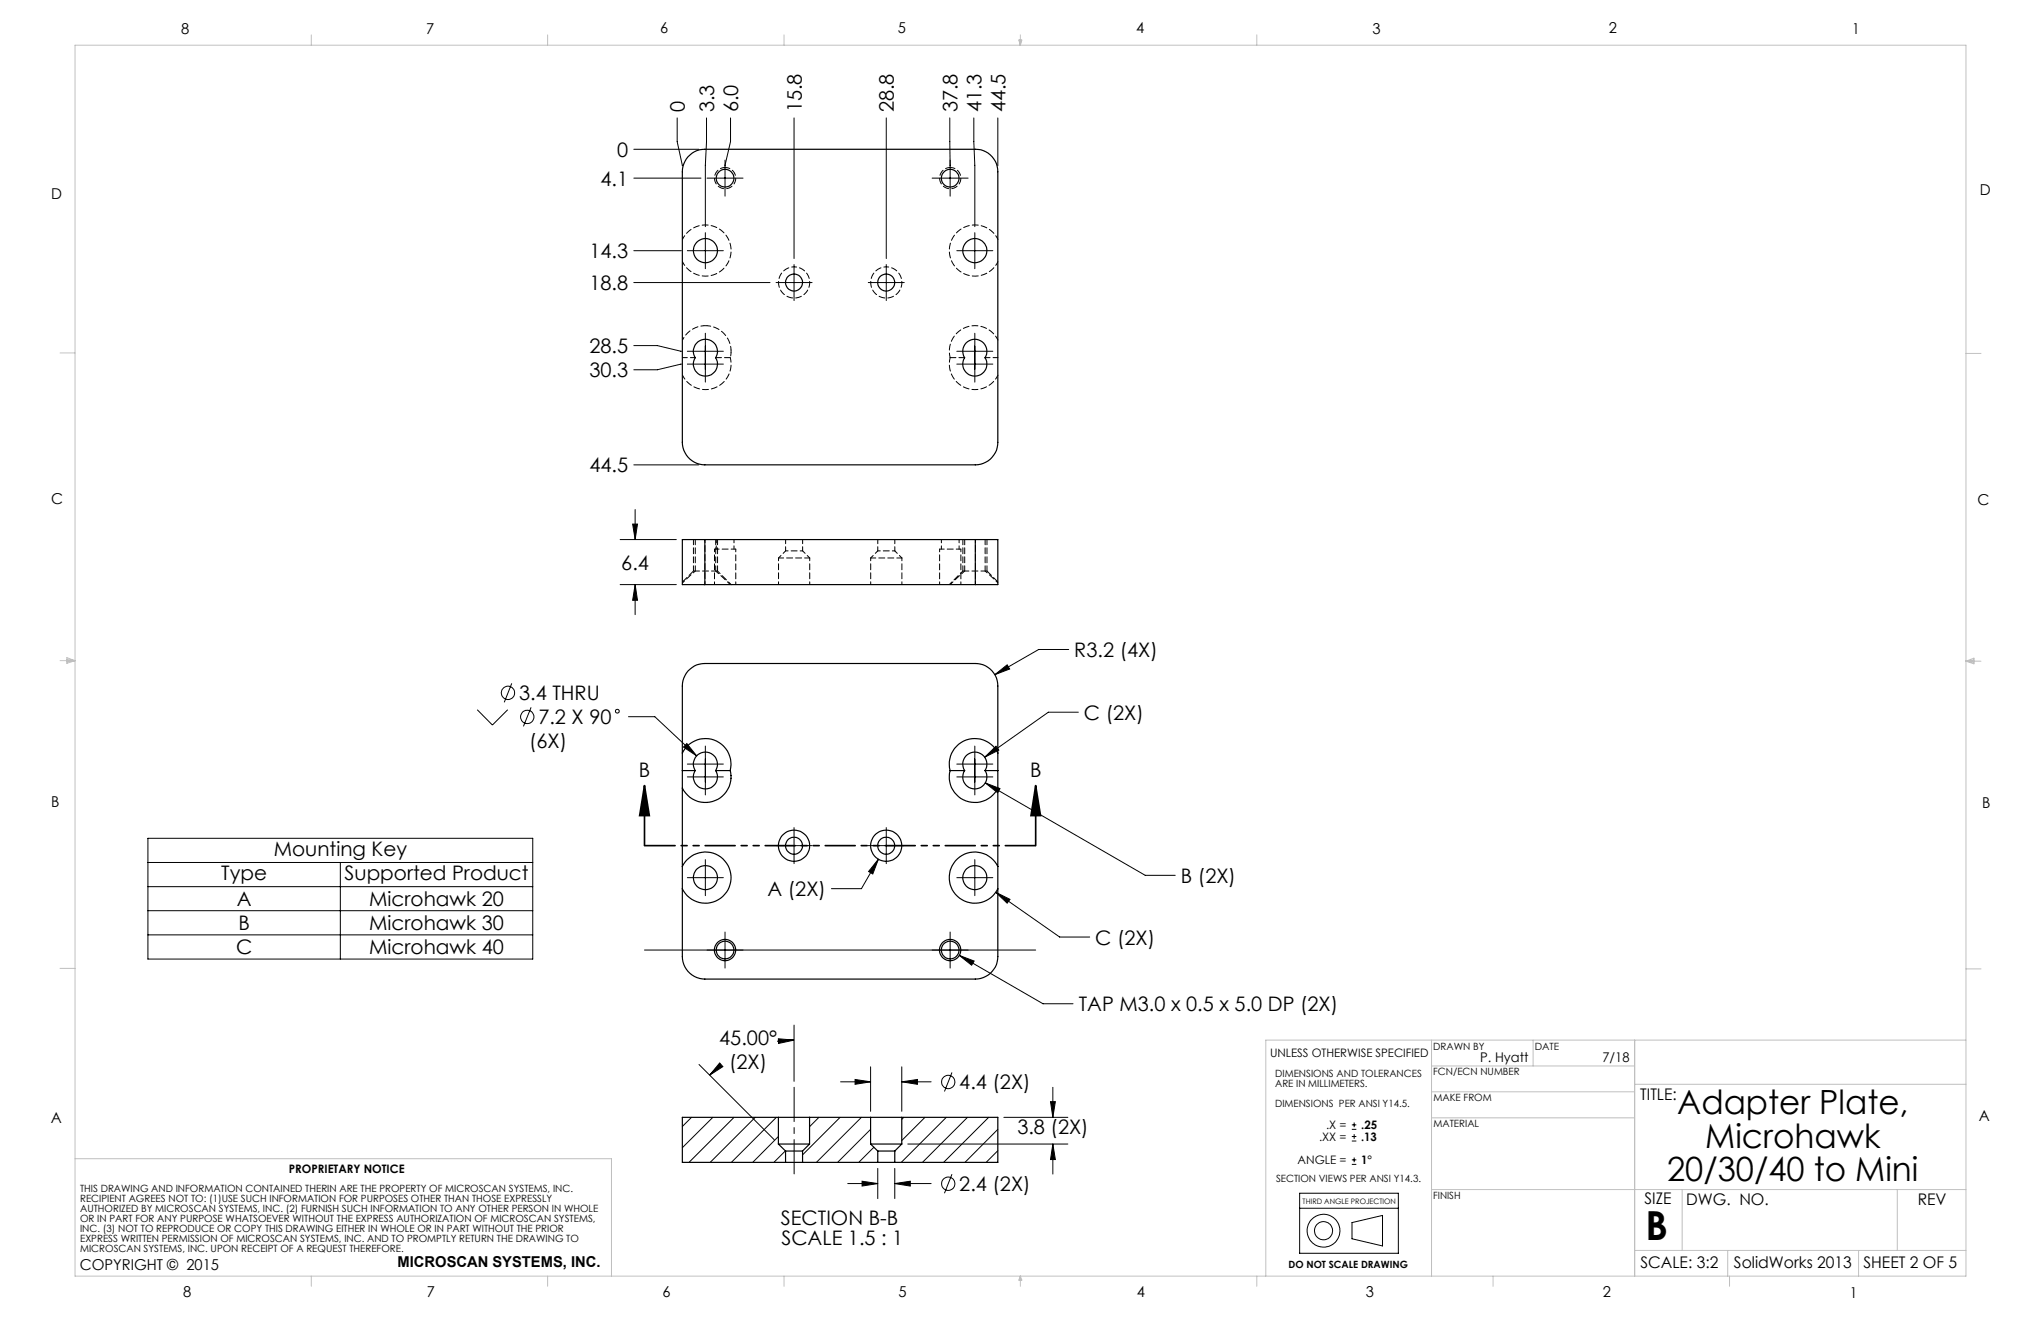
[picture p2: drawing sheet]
<svg xmlns="http://www.w3.org/2000/svg" width="432mm" height="279mm" viewBox="0 0 432 279" stroke-linecap="round" stroke-linejoin="round" font-family="sans-serif">
<g fill="none" stroke="#000" stroke-width=".21">
<path d="M134.1 37.7h14.2M134.1 31.6h13.7M143.3 24.9v5.1l1.1 5.1M149.5 24.9v5.1l-.3 5v12.9M149.6 37.7h7.6M153.4 33.9v7.6M154.6 24.9v5.1l-1.2 5M168 24.9v29.8M187.5 24.9v29.8M197.2 37.7h7.6M200.9 24.9l.1 10.1M201 33.9v7.6"/>
<path d="M206 24.9v5.1l.2 5v12.9M211.1 24.9v10.2M134.1 53h10M134.1 59.8h28.8M145.4 53h7.6M149.2 49.2v7.6M164.2 59.8h7.6M168 56v7.6M183.7 59.8h7.6M187.5 56v7.6M202.4 53h7.6M206.2 49.2v7.6"/>
<path d="M134.1 73.1h5l5 1.2M144.1 77l-5 1.2h-5M145.4 74.3h7.6M145.4 77h7.6M149.2 70.5v10.3M202.4 74.3h7.6M202.4 77h7.6M206.2 70.5v10.3M134.1 98.3h13.7M131.2 114.1h11.9M133.8 110.8h1.1l-.5 3.3zM134.4 107.8v6.3"/>
<path d="M131.2 123.6h11.9M134.4 123.6l.5 3.4h-1.1zM134.4 123.6v6.4M226.1 137.4h-6.4l-9.2 5.3M101 150.1l3.2 3.3 3.2-3.3M108.3 144.5l-1.6 4.1M112.4 149.6l-1.7 4M133 151.6h5.5l8.9 8.3M145.3 157.3l2.1 2.6-2.8-1.9zM149.2 157.8v10.3M206.2 157.8v10.3M210.5 142.7l2.6-2.1 .5 .9z"/>
<path d="M228.1 150.6h-6.3l-13.5 9.6M31.3 177.3h81.4v25.5h-81.4zM145.4 164.3h7.6M145.4 161.6h7.6M164.2 178.9h7.6M168 175v7.7M183.7 178.9h7.6M187.5 175v7.7M202.4 164.3h7.6M202.4 161.6h7.6M208.3 160.2l2.4-2.4 .6 .8zM208.5 165.6l3.1 1.2-.5 .9z"/>
<path d="M208.5 165.6l33.8 19.5h6.3M31.3 182.4h81.4M31.3 187.5h81.4M31.3 192.6h81.4M31.3 197.7h81.4M72 182.4v20.4M145.4 185.6h7.6M149.2 181.8v7.6M153.4 197.1v7.7M185.8 181.7l-1.2 3.2-.8-.6zM185.8 181.7l-3.6 6.3h-6.3M201 197.1v7.7"/>
<path d="M202.4 185.6h7.6M206.2 181.8v7.6M210.7 188.7l3 1.5-.6 .8zM210.7 188.7l13.5 9.5h6.3M136.3 200.9h82.8M164.7 219.7l3.3 .3-3.3 .7zM168 220l-3.6 .2M168 216.8v11.9M203 202.1l3.1 1.2-.5 .9zM203 202.1l17.7 10.2h6.3M146.3 236.3l-1.9 2M147.9 225.1l15.9 16"/>
<path d="M150.8 236.3l-6.4 6.4M152.2 225.6l-2.1 1.8M152.3 224.8l.6 .8-2.8 1.8zM155.3 236.3l-9.5 9.6M159.8 236.3l-9.6 9.6M164.3 236.3l-9.6 9.6M173.2 236.3l-1.9 2M177.7 236.3l-7.9 8M177.8 228.8h6.4M180.9 228.3l3.3 .5-3.3 .5zM182.2 236.3l-9.5 9.6M184.2 225.6v9.5"/>
<path d="M184.2 238.9l-7 7M190.8 228.8l3.3-.5v1zM190.8 225.6v9.5M190.8 228.8h6.2M191.2 236.3l-.4 .4M195.7 236.3l-4.9 4.9M200.2 236.3l-9.5 9.6M201.4 226.8l-1.6 4.1M204.7 236.3l-9.5 9.6M209.2 236.3l-9.6 9.6M211.1 238.9l-6.9 7M212.4 236.3h13.5"/>
<path d="M222.2 233h1.1l-.6 3.3zM222.7 230v6.3M286 238.9h.9M286 237.9h.9M286.5 237.4v1M286.5 239.9v1M164.7 240.4l-5.5 5.5M166.2 243.4l-2.5 2.5M179.4 250.3h6.3M182.4 249.8l3.3 .5-3.3 .6zM184.9 242.6l-3.2 3.3M185.7 247.1v6.4"/>
<path d="M189.3 250.3l3.3-.5v1.1zM189.3 247.1v6.4M189.3 250.3h7.7M192.1 242h33.8M201.4 248.4l-1.6 4M211.1 243.4l-2.5 2.5M222.7 242l.6 3.3h-1.1zM222.7 242v6.3M275 255.6h20.8M275 252.4h20.8v12.7h-20.8zM286 241.3h.9M286 240.4h.9"/>
<path d="M286 246.3h.9M286 245.3h.9M286 258.6l6.5-1.5v6.4l-6.5-1.5zM286.5 244.8v1"/>
<circle cx="107.5" cy="146.6" r="1.4"/>
<circle cx="111.5" cy="151.6" r="1.41"/>
<circle cx="130.6" cy="150.4" r=".41"/>
<circle cx="200.6" cy="228.9" r="1.41"/>
<circle cx="200.6" cy="250.4" r="1.41"/>
<circle cx="280" cy="260.3" r="1.92"/>
<circle cx="280" cy="260.3" r="3.5"/>
</g>
<g fill="none" stroke="#c0c0c0" stroke-width=".21">
<path d="M15.9 9.6h400v260.3h-400zM65.9 7.4v2.2M115.9 7.4v2.2M165.9 7.4v2.2M215.5 8.5h.7l-.3 1.1zM215.7 8.5l.2 1.1M215.9 7.4v2.2M216 8.5l-.1 1.1M265.9 7.4v2.2M12.7 74.6h3.2M415.9 74.8h3.2M12.7 139.7h3.2"/>
<path d="M14.1 139.5l1.8 .2M14.1 139.1l1.8 .6-1.8 .6zM15.9 139.7l-1.8 .3M415.9 139.8h3.2M415.9 139.8l1.7-.6v1.2zM415.9 139.8l1.7 .3M417.6 139.6l-1.7 .2M12.7 204.8h3.2M302.9 220v49.9M324.3 220v5.5M345.8 220v49.9M415.9 204.9h3.2"/>
<path d="M415.9 220h-148.1v49.9M302.9 236.4h42.9M302.9 230.9h42.9M302.9 225.5h42.9M345.8 229.3h70.1M15.9 245.1h113.5v24.8M355.9 251.6v12.9M401.4 251.6v12.9M415.9 251.6h-113M65.9 269.9v2.2M115.9 269.9v2.2M165.9 269.9v2.2"/>
<path d="M215.9 269.9v2.2M215.9 269.9l.3 .9h-.7zM265.9 269.9v2.2M315.9 269.9v2.2M345.8 264.5h70.1M365.5 264.5v5.4M365.9 269.9v2.2M393.2 264.5v5.4"/>
</g>
<path d="M136.3 166.2l1.1 6.3h-2.1zM136.3 166.2v12.7M219.1 166.2l1 6.3h-2zM219.1 166.2v12.7" fill="none" stroke="#000" stroke-width=".35"/>
<path d="M168 230v18.3" fill="none" stroke="#000" stroke-width=".21" stroke-dasharray="15.2 1.3 1.3 1.3" stroke-dashoffset="8"/>
<path d="M219.1 178.9h-82.7" fill="none" stroke="#000" stroke-width=".35" stroke-dasharray="6.3 1.3 1.3 1.3 1.3 1.3" stroke-dashoffset="-.1"/>
<g fill="#000">
<path d="M134.4 123.6l.5 3.4h-1.1zM133.8 110.8h1.1l-.5 3.3zM145.3 157.3l-.7 .7 2.8 1.9zM203 202.1l2.6 2.1 .5-.9zM210.5 142.7l3.1-1.2-.5-.9zM185.8 181.7l-2 2.6 .8 .6zM208.5 165.6l2.6 2.1 .5-.9zM208.3 160.2l3-1.6-.6-.8zM210.7 188.7l2.4 2.3 .6-.8z"/>
<path d="M219.1 166.2l1 6.3h-2zM136.3 166.2l1.1 6.3h-2.1z"/>
<path d="M180.9 228.3l3.3 .5-3.3 .5zM190.8 228.8l3.3-.5v1zM182.4 249.8l3.3 .5-3.3 .6zM189.3 250.3l3.3-.5v1.1zM222.7 242l.6 3.3h-1.1zM222.2 233h1.1l-.6 3.3zM164.7 219.7l3.3 .3-3.3 .7zM152.3 224.8l.6 .8-2.8 1.8z"/>
</g>
<g fill="none" stroke="#000" stroke-width=".25">
<path d="M145.6 33.2l.8-.8 1-.5 1.7-.3h57.2a4.7 4.7 0 0 1 4.8 4.7v57.3a4.8 4.8 0 0 1-4.8 4.7h-57.2a4.8 4.8 0 0 1-4.7-4.7v-57.3l.3-1.7zM147.4 72.6a2.55 2.55 0 0 1 3.4-.3 2.55 2.55 0 0 1 .6 3.4 2.55 2.55 0 0 1-2.2 3.9 2.55 2.55 0 0 1-2.1-3.9 2.48 2.48 0 0 1 .3-3.1zM204.4 72.6a2.55 2.55 0 0 1 3.4-.3 2.55 2.55 0 0 1 .6 3.4 2.54 2.54 0 0 1-2.2 3.9 2.54 2.54 0 0 1-2.1-3.9 2.54 2.54 0 0 1 .3-3.1zM149.1 114.1h-4.7v9.5h4.7M149.1 114.1v9.5M149.1 114.1h57.2M206.3 114.1h4.8v9.5h-4.8M206.3 114.1v9.5M149.1 123.6h57.2M144.4 159.3a5.4 5.4 0 0 1 6.7-2.8 5.4 5.4 0 0 1 3.4 6.5M144.4 159.3v3.7M144.4 159.3v-14.2a4.7 4.7 0 0 1 4.7-4.8h57.2a4.7 4.7 0 0 1 4.8 4.8v14.2"/>
<path d="M211.1 159.3a5.4 5.4 0 0 0-6.7-2.8 5.4 5.4 0 0 0-3.4 6.5M211.1 159.3v3.7M144.4 163h2.7M144.4 163v3.7M144.4 166.7v16.6M147.1 163a2.55 2.55 0 0 0 2.1 3.9 2.55 2.55 0 0 0 2.2-3.9M147.1 163a2.56 2.56 0 0 1 2.1-3.9 2.56 2.56 0 0 1 2.2 3.9M151.4 163h3.1M154.5 163a5.4 5.4 0 0 1-3.4 6.4 5.4 5.4 0 0 1-6.7-2.7M201 163a5.4 5.4 0 0 0 3.4 6.4 5.4 5.4 0 0 0 6.7-2.7M201 163h3.1M204.1 163a2.54 2.54 0 0 0 2.1 3.9 2.54 2.54 0 0 0 2.2-3.9"/>
<path d="M204.1 163a2.55 2.55 0 0 1 2.1-3.9 2.55 2.55 0 0 1 2.2 3.9M208.4 163h2.7M211.1 163v3.7M211.1 166.7v16.6M144.4 183.3a5.4 5.4 0 0 1 8.2-1.9 5.4 5.4 0 0 1 0 8.5 5.4 5.4 0 0 1-8.2-1.9M144.4 183.3v4.7M144.4 188v14.3a4.8 4.8 0 0 0 4.7 4.8h57.2a4.7 4.7 0 0 0 4.8-4.8v-14.3M211.1 183.3a5.4 5.4 0 0 0-8.2-1.9 5.4 5.4 0 0 0 0 8.5 5.4 5.4 0 0 0 8.2-1.9M211.1 183.3v4.7M164.7 236.3h6.6M164.7 236.3h-20.3v9.6h21.8M164.7 236.3v5.7"/>
<path d="M171.3 236.3h12.9M171.3 236.3v5.7M184.2 236.3h6.6M184.2 236.3v5.7M190.8 236.3h20.3v9.6h-21.8M190.8 236.3v5.7M164.7 242h6.6M164.7 242l1.5 1.5M166.2 243.5h3.6M166.2 245.9h3.6M166.2 243.5v2.4M169.8 245.9h15.9"/>
<path d="M169.8 243.5v2.4M171.3 242l-1.5 1.5M184.2 242h6.6M184.2 242l1.5 1.5M185.7 243.5h3.6M185.7 245.9h3.6M185.7 243.5v2.4M189.3 243.5v2.4M190.8 242l-1.5 1.5"/>
<circle cx="153.4" cy="37.7" r="1.88"/>
<circle cx="201" cy="37.7" r="1.88"/>
<circle cx="149.2" cy="53" r="2.55"/>
<circle cx="168" cy="59.8" r="1.79"/>
<circle cx="187.5" cy="59.8" r="1.8"/>
<circle cx="206.3" cy="53" r="2.55"/>
<circle cx="168" cy="178.9" r="3.3"/>
<circle cx="168" cy="178.9" r="1.79"/>
<circle cx="187.5" cy="178.9" r="1.8"/>
<circle cx="187.5" cy="178.9" r="3.3"/>
<circle cx="149.2" cy="185.6" r="2.54"/>
<circle cx="206.3" cy="185.6" r="2.54"/>
<circle cx="153.4" cy="201" r="2.25"/>
<circle cx="153.4" cy="200.9" r="1.88"/>
<circle cx="201" cy="200.9" r="1.88"/>
<circle cx="201" cy="201" r="2.25"/>
</g>
<path d="M144.4 50.6a5.4 5.4 0 0 1 8.2-1.8 5.4 5.4 0 0 1 0 8.4 5.4 5.4 0 0 1-8.2-1.9M211.1 55.3a5.4 5.4 0 0 1-8.2 1.9 5.4 5.4 0 0 1 0-8.4 5.4 5.4 0 0 1 8.2 1.8M166.2 114.1v2.4M169.8 116.5v-2.4M185.7 114.1v2.4M189.3 116.5v-2.4M154.5 123.6l-3.1-2.8M201 123.6l3.1-2.8" fill="none" stroke="#000" stroke-width=".21" stroke-dasharray="1.3 .6" stroke-dashoffset=".4"/>
<path d="M154.5 75.6h-3.1M154.7 74.6v-.6M201 75.6h3.1M146.7 120.8h5.1M148.9 123.6h.2M154.7 123.6h.1M203.7 120.8h5.1" fill="none" stroke="#000" stroke-width=".21" stroke-dasharray="1.3 .6"/>
<path d="M151.2 116.1v7.5M164.7 118v5.6M169.8 116.5h-3.6M184.2 118v5.6M189.3 116.5h-3.6M198.8 116.1v7.5M147.1 120.8l-2.7 2.5M155.7 123.6v-7.5M171.3 123.6v-5.6M190.8 123.6v-5.6M203.3 123.6v-7.5M208.4 120.8l2.7 2.5" fill="none" stroke="#000" stroke-width=".21" stroke-dasharray="1.3 .6" stroke-dashoffset=".7"/>
<g fill="none" stroke="#000" stroke-width=".21" stroke-dasharray="1.3 .6" stroke-dashoffset=".2">
<path d="M153.4 35.4a2.25 2.25 0 0 1 2 3.3 2.25 2.25 0 0 1-3.8 .3 2.25 2.25 0 0 1 1.4-3.5l.4-.1M201 35.4a2.25 2.25 0 0 1 2 3.3 2.25 2.25 0 0 1-3.8 .3 2.25 2.25 0 0 1 1.4-3.5l.4-.1M147.1 75.6h-2.7M208.4 75.6h2.7M146.7 114.1v6.7M147.1 114.1v6.7M171.3 118h-6.6M190.8 118h-6.6M203.7 114.1v6.7M208.4 114.1v6.7M151.4 120.8v-6.7M151.8 120.8v-6.7"/>
<path d="M204.1 120.8v-6.7M208.8 120.8v-6.7"/>
</g>
<path d="M144.4 79.3a5.4 5.4 0 0 0 6.7 2.8 5.4 5.4 0 0 0 3.4-6.5M148.9 68.9h.7M201 75.6a5.4 5.4 0 0 0 3.4 6.5 5.4 5.4 0 0 0 6.7-2.8M211.1 71.9a5.4 5.4 0 0 0-6.7-2.7 5.4 5.4 0 0 0-3.4 6.4M155.7 116.1h-4.5M203.3 116.1h-4.5" fill="none" stroke="#000" stroke-width=".21" stroke-dasharray="1.3 .6" stroke-dashoffset=".3"/>
<path d="M144.4 71.9a5.4 5.4 0 0 1 4.5-3M151.5 114.1v2M155.3 116.1v-2M199.2 114.1v2M202.9 116.1v-2M206.4 114.1v9.5M149.1 123.6v-9.5" fill="none" stroke="#000" stroke-width=".21" stroke-dasharray="1.3 .6" stroke-dashoffset=".6"/>
<path d="M149.6 68.9a5.4 5.4 0 0 1 5.1 5.1M154.7 74.6l-.2 1M166.2 116.5l-1.5 1.5M171.3 118l-1.5-1.5M185.7 116.5l-1.5 1.5M190.8 118l-1.5-1.5M154.7 123.6l-2.9-2.8M203.7 120.8l-2.9 2.8" fill="none" stroke="#000" stroke-width=".21" stroke-dasharray="1.3 .6" stroke-dashoffset=".5"/>
<path d="M146.7 120.8l-2.3 2.3M211.1 123.1l-2.3-2.3" fill="none" stroke="#000" stroke-width=".21" stroke-dasharray="1.3 .6" stroke-dashoffset="-.1"/>
<path d="M168 56.4a3.3 3.3 0 0 1 2.9 4.9 3.3 3.3 0 0 1-5.6 .4 3.3 3.3 0 0 1 2.2-5.2l.5-.1M187.5 56.4a3.3 3.3 0 0 1 2.9 4.9 3.3 3.3 0 0 1-5.6 .4 3.3 3.3 0 0 1 2.2-5.2l.5-.1" fill="none" stroke="#000" stroke-width=".21" stroke-dasharray="1.3 .6" stroke-dashoffset=".8"/>
<text font-size="8.5" x="348.1" y="262.2">B</text>
<g font-size="7.1">
<text x="354.9" y="235.7">Adapter Plate,</text>
<text x="360.8" y="242.7">Microhawk</text>
<text x="352.7" y="249.8">20/30/40 to Mini</text>
</g>
<g font-size="4.2">
<text x="144.9" y="23.8" transform="rotate(-90 144.9 23.8)">0</text>
<text x="151.1" y="23.8" transform="rotate(-90 151.1 23.8)">3.3</text>
<text x="156.2" y="23.8" transform="rotate(-90 156.2 23.8)">6.0</text>
<text x="169.6" y="23.8" transform="rotate(-90 169.6 23.8)">15.8</text>
<text x="189.1" y="23.8" transform="rotate(-90 189.1 23.8)">28.8</text>
<text x="202.6" y="23.8" transform="rotate(-90 202.6 23.8)">37.8</text>
<text x="207.6" y="23.8" transform="rotate(-90 207.6 23.8)">41.3</text>
<text x="212.7" y="23.8" transform="rotate(-90 212.7 23.8)">44.5</text>
<text x="130.6" y="33.1">0</text>
<text x="127.1" y="39.3">4.1</text>
<text x="124.7" y="54.6">14.3</text>
<text x="124.7" y="61.3">18.8</text>
<text x="124.7" y="74.7">28.5</text>
<text x="124.7" y="79.8">30.3</text>
<text x="124.7" y="99.9">44.5</text>
<text x="131.5" y="120.7">6.4</text>
<text x="227.3" y="138.9">R3.2 (4X)</text>
<text x="109.8" y="148.1">3.4 THRU</text>
<text x="113.9" y="153.2">7.2 X 90</text>
<text x="229.3" y="152.2">C (2X)</text>
<text x="111.9" y="158.3">(6X)</text>
<text x="135.2" y="164.3">B</text>
<text x="217.9" y="164.3">B</text>
<text x="57.9" y="181">Mounting Key</text>
<text x="46.8" y="186.1">Type</text>
<text x="50.1" y="191.6">A</text>
<text x="72.9" y="186.1">Supported Product</text>
<text x="78.1" y="191.6">Microhawk 20</text>
<text x="162.4" y="189.5">A (2X)</text>
<text x="249.8" y="186.7">B (2X)</text>
<text x="50.4" y="196.7">B</text>
<text x="78.1" y="196.7">Microhawk 30</text>
<text x="49.9" y="201.8">C</text>
<text x="78.1" y="201.8">Microhawk 40</text>
<text x="231.7" y="199.8">C (2X)</text>
<text x="228.2" y="213.9">TAP M3.0 x 0.5 x 5.0 DP (2X)</text>
<text x="152.2" y="221">45.00°</text>
<text x="154.3" y="226">(2X)</text>
<text x="203" y="230.4">4.4 (2X)</text>
<text x="215.2" y="239.9">3.8 (2X)</text>
<text x="203" y="251.9">2.4 (2X)</text>
<text x="165.2" y="259.1">SECTION B-B</text>
<text x="165.3" y="263.2">SCALE 1.5 : 1</text>
</g>
<g font-size="3.4">
<text x="347" y="232.7">TITLE:</text>
<text x="347.9" y="254.8">SIZE</text>
<text x="356.7" y="254.8">DWG. NO.</text>
<text x="405.7" y="254.9">REV</text>
<text x="347" y="268.3">SCALE: 3:2</text>
<text x="366.8" y="268.3">SolidWorks 2013</text>
<text x="394.2" y="268.2">SHEET 2 OF 5</text>
</g>
<g font-size="3.2">
<text x="38.3" y="7.1">8</text>
<text x="90.2" y="7.2">7</text>
<text x="139.6" y="7">6</text>
<text x="189.9" y="6.9">5</text>
<text x="240.4" y="7">4</text>
<text x="290.4" y="7.1">3</text>
<text x="340.4" y="7">2</text>
<text x="391.8" y="7.1">1</text>
<text x="10.9" y="42">D</text>
<text x="418.8" y="41.1">D</text>
<text x="10.8" y="106.7">C</text>
<text x="418.3" y="106.8">C</text>
<text x="10.8" y="170.6">B</text>
<text x="419.4" y="171">B</text>
<text x="10.8" y="237.6">A</text>
<text x="418.6" y="237.2">A</text>
<text x="16.9" y="268.6">COPYRIGHT © 2015</text>
<text x="84.1" y="267.9">MICROSCAN SYSTEMS, INC.</text>
<text x="38.7" y="274.3">8</text>
<text x="90.3" y="274.3">7</text>
<text x="140.1" y="274.2">6</text>
<text x="190.1" y="274.3">5</text>
<text x="240.5" y="274.2">4</text>
<text x="289" y="274.3">3</text>
<text x="339.1" y="274.3">2</text>
<text x="391.3" y="274.6">1</text>
</g>
<g font-size="2.8">
<text x="313.1" y="224.7">P. Hyatt</text>
<text x="339" y="224.7">7/18</text>
</g>
<g font-size="2.5">
<text x="268.7" y="223.6">UNLESS OTHERWISE SPECIFIED</text>
<text x="280.6" y="238.9">.X =</text>
<text x="288" y="238.9">.25</text>
<text x="279.1" y="241.3">.XX =</text>
<text x="288" y="241.3">.13</text>
<text x="61.1" y="248.1">PROPRIETARY NOTICE</text>
<text x="274.5" y="246.3">ANGLE =</text>
<text x="288" y="246.3">1°</text>
</g>
<g font-size="2.1">
<text x="324.7" y="222">DATE</text>
<text x="269.8" y="227.8">DIMENSIONS AND TOLERANCES</text>
<text x="303.2" y="222">DRAWN BY</text>
<text x="303.2" y="227.5">FCN/ECN NUMBER</text>
<text x="269.8" y="229.9">ARE IN MILLIMETERS.</text>
<text x="303.3" y="232.9">MAKE FROM</text>
<text x="269.8" y="234.2">DIMENSIONS PER ANSI Y14.5.</text>
<text x="303.3" y="238.5">MATERIAL</text>
<text x="270" y="250">SECTION VIEWS PER ANSI Y14.3.</text>
<text x="17" y="252.1">THIS DRAWING AND INFORMATION CONTAINED THERIN ARE THE PROPERTY OF MICROSCAN SYSTEMS, INC.</text>
<text x="17" y="254.2">RECIPIENT AGREES NOT TO: (1)USE SUCH INFORMATION FOR PURPOSES OTHER THAN THOSE EXPRESSLY</text>
<text x="17" y="256.3">AUTHORIZED BY MICROSCAN SYSTEMS, INC. (2) FURNISH SUCH INFORMATION TO ANY OTHER PERSON IN WHOLE</text>
<text x="303.2" y="253.6">FINISH</text>
<text x="17" y="258.4">OR IN PART FOR ANY PURPOSE WHATSOEVER WITHOUT THE EXPRESS AUTHORIZATION OF MICROSCAN SYSTEMS,</text>
<text x="17" y="260.5">INC. (3) NOT TO REPRODUCE OR COPY THIS DRAWING EITHER IN WHOLE OR IN PART WITHOUT THE PRIOR</text>
<text x="17" y="262.7">EXPRESS WRITTEN PERMISSION OF MICROSCAN SYSTEMS, INC. AND TO PROMPTLY RETURN THE DRAWING TO</text>
<text x="17" y="264.8">MICROSCAN SYSTEMS, INC. UPON RECEIPT OF A REQUEST THEREFORE.</text>
<text x="272.6" y="268.3">DO NOT SCALE DRAWING</text>
</g>
<text font-size="1.6" x="275.6" y="254.5">THIRD ANGLE PROJECTION</text>
</svg>
